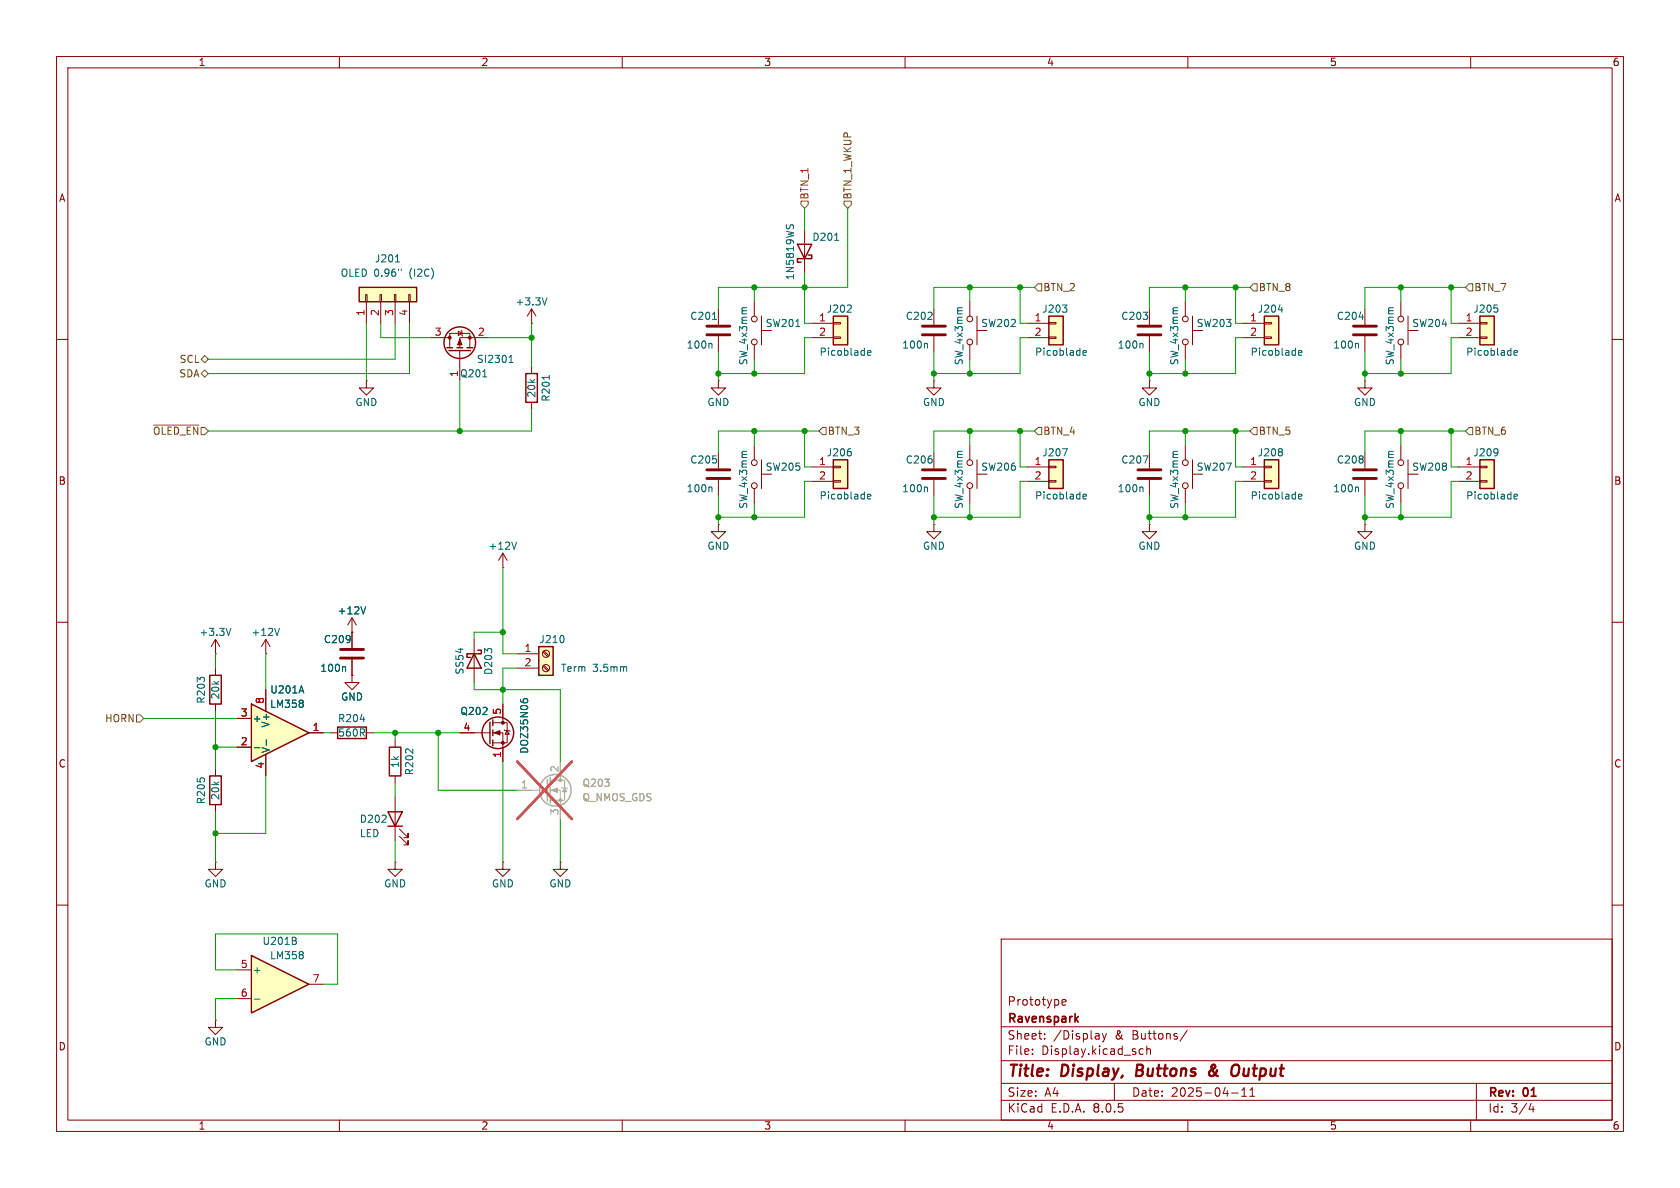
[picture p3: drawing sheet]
<svg xmlns="http://www.w3.org/2000/svg" width="297mm" height="210mm" viewBox="0 0 297 210" stroke-linecap="round" stroke-linejoin="round" font-family="sans-serif">
<g fill="none" stroke="#840000" stroke-width=".18">
<path d="M10 10h277v190h-277zM12 12h273v186h-273zM60 10v2M110 10v2M160 10v2M210 10v2M260 10v2M10 60h2M127 54.6v2.8M127 59.4v2.8M285 60h2M241.3 67.3v1.3h-1.3l1.3 1.3 1.3-1.3h-1.3"/>
<path d="M241.3 67.3h.1M247.6 78.7v2.6M165.1 92.7v1.3h-1.3l1.3 1.3 1.3-1.3h-1.3M165.1 92.7h.1M247.6 86.4v2.5M248.9 83.8h1.8M248.9 81.3v5.1M10 110h2M83.8 113v7.7M285 110h2M10 160h2M285 160h2"/>
<path d="M177 166h108v32h-108zM187.7 177.2l.8-.1-.1-.3-.4-.1-.3 .2 .1 .7h.6M60 198v2M110 198v2M160 198v2M177 194.5h108M177 191.5h108M177 187.5h108M177 181.5h108M182.5 186.3v.1M182.5 185.5v.1M184.7 183.6v.1"/>
<path d="M184.7 182.8v.1M194.9 182.7l.3 1M195.2 183.7l-.1 .4-.2 .1M195.6 182.7l-.4 1M197 191.5v3M201.4 186.1l.3 .3 .4-.1M202.1 185.5l-.4-.1-.3 .3M202.7 185.5l.3-.1 .3 .1 .1 .9M202.7 184.9v1.5M209.9 182.1l-1.3 2M210 198v2M217.7 193.2h1.2"/>
<path d="M219.5 193.8h.9M219.5 192.7l.5-.4v1.5M221 193.8h.8M221 192.7l.4-.4v1.5M260 198v2M261 191.5v6.5M270.7 195l-.4 1.1h.9M271 195.6v1"/>
<circle cx="247.7" cy="81.8" r=".51"/>
<circle cx="247.7" cy="85.9" r=".51"/>
</g>
<path d="M201.1 188.2l-.3 2h.8M214.7 188.8l-.7 .5a.52 .52 0 0 0-.2 .8 .52 .52 0 0 0 .9-.1M214.8 188.3l-.2-.1a.41 .41 0 0 0-.4 .5l.6 1.1M218.3 188.2l.6 .1a1.36 1.36 0 0 1-.5 1.9h-.3" fill="none" stroke="#840000" stroke-width=".4"/>
<path d="M190.6 179.7l-.5 .6M190.2 180.1l.4 .6" fill="none" stroke="#840000" stroke-width=".3"/>
<path d="M126 56.5h.7M125.7 60.7l.2 .2v.6M246.3 79.8h-.6l-.2 .2" fill="none" stroke="#006464" stroke-width=".18"/>
<path d="M125 59.2h4M125 57.7h4" fill="none" stroke="#840000" stroke-width=".51"/>
<path d="M83.8 115.6l1.3 2.5h-2.6zM84.5 114.9h.6v.7h-2.6v.6h.7" fill="none" stroke="#840000" stroke-width=".25"/>
<path d="M185.4 81.3h2.6v5.1h-2.6z" fill="#ffffc2"/>
<path d="M181.6 82.6h3.8M181.6 85.1h3.8M185.4 85h1.3v.2h-1.3zM185.4 82.4h1.3v.3h-1.3z" fill="none" stroke="#840000" stroke-width=".18"/>
<path d="M185.4 81.3h2.6v5.1h-2.6z" fill="none" stroke="#840000" stroke-width=".25"/>
<path d="M187.8 79.3h.9l-.6 1.3M191.5 87.8l.6-.1-.1-.3h-.4l-.1 .1v.6h.5" fill="none" stroke="#006464" stroke-width=".18"/>
<path d="M261.6 55.9h2.6v5.1h-2.6z" fill="#ffffc2"/>
<path d="M257.8 57.2h3.8M257.8 59.7h3.8M261.6 59.6h1.3v.2h-1.3zM261.6 57h1.3v.3h-1.3zM62.2 119.4v1.3h1.3l-1.3 1.2-1.2-1.2h1.2M62.2 119.4h.1M58.4 129.5h1.3M64.8 129.5h1.2" fill="none" stroke="#840000" stroke-width=".18"/>
<path d="M261.6 55.9h2.6v5.1h-2.6zM59.7 128.5h5.1v2.1h-5.1z" fill="none" stroke="#840000" stroke-width=".25"/>
<path d="M264.1 53.9h.7M264.7 54.5l.1 .1-.1 .5M267.7 62.4l.6-.1-.1-.3h-.4l-.1 .1v.6h.5M63.7 127.2h.8" fill="none" stroke="#006464" stroke-width=".18"/>
<path d="M63.5 50.8h10.2v2.5h-10.2z" fill="#ffffc2"/>
<path d="M64.6 52.1h.3v1.2h-.3zM64.8 53.3v3.9M67.2 52.1h.2v1.2h-.2zM67.3 53.3v3.9M69.7 52.1h.3v1.2h-.3zM69.8 53.3v3.9M72.3 52.1h.2v1.2h-.2zM72.4 53.3v3.9M64.8 67.3v1.3h-1.3l1.3 1.3 1.2-1.3h-1.2M64.8 67.3h.1" fill="none" stroke="#840000" stroke-width=".18"/>
<path d="M63.5 50.8h10.2v2.5h-10.2z" fill="none" stroke="#840000" stroke-width=".25"/>
<path d="M69.9 46.3h.7M70.9 47.6v.2" fill="none" stroke="#006464" stroke-width=".18"/>
<path d="M185.4 55.9h2.6v5.1h-2.6z" fill="#ffffc2"/>
<path d="M181.6 57.2h3.8M181.6 59.7h3.8M185.4 59.6h1.3v.2h-1.3zM185.4 57h1.3v.3h-1.3z" fill="none" stroke="#840000" stroke-width=".18"/>
<path d="M185.4 55.9h2.6v5.1h-2.6z" fill="none" stroke="#840000" stroke-width=".25"/>
<path d="M187.8 53.9h.8l-.4 .5M188.5 54.5l.1 .1-.1 .5M191.5 62.4l.6-.1-.1-.3h-.4l-.1 .1v.6h.5" fill="none" stroke="#006464" stroke-width=".18"/>
<path d="M44.4 168.9l10.2 5.1-10.2 5.1z" fill="#ffffc2"/>
<g fill="none" stroke="#840000" stroke-width=".25">
<path d="M79 61.5h1M79.4 62h3.8M80.8 61.5h1M82.5 61.5h1.1M93 66h2v5.1h-2zM68.8 132.1h2.1v5.1h-2.1zM44.4 168.9l10.2 5.1-10.2 5.1z"/>
<circle cx="81.3" cy="60.6" r="2.79"/>
</g>
<g fill="none" stroke="#840000" stroke-width=".18">
<path d="M76.2 59.7h3.3M81 58.5l.7 .4-.7 .4zM81.5 58.4l.2 .1v.8l.1 .1M86.4 59.7h-5.1v1.8M94 57.2h.1M94 54.6v2.6M94 54.6l-.8 1.3M94 54.6l.7 1.3M165.1 54.6v2.8M165.1 59.4v2.8M171.4 53.3v2.6M172.7 58.4h1.8"/>
<path d="M172.7 55.9v5.1M241.3 54.6v2.8M241.3 59.4v2.8M247.6 53.3v2.6M248.9 58.4h1.8M248.9 55.9v5.1M79.5 61.5v-2.6h3.6v2.6M81.3 62v5.3M94 64.8v1.2M94 71.1v1.3M127 67.3v1.3h-1.3l1.3 1.3 1.3-1.3h-1.3M127 67.3h.1"/>
<path d="M165.1 67.3v1.3h-1.3l1.3 1.3 1.3-1.3h-1.3M165.1 67.3h.1M171.4 61v2.5M247.6 61v2.5M165.1 80v2.8M165.1 84.8v2.8M241.3 92.7v1.3h-1.3l1.3 1.3 1.3-1.3h-1.3M241.3 92.7h.1M241.3 80v2.8M241.3 84.8v2.8M69.8 130.8v1.3M69.8 137.2v1.2"/>
<path d="M38.1 152.4v1.3h1.3l-1.3 1.2-1.3-1.2h1.3M38.1 152.4h.1M69.8 152.4v1.3h1.3l-1.3 1.2-1.2-1.2h1.2M69.8 152.4h.1M41.9 171.5h2.5M41.9 176.5h2.5M54.6 174h2.5M38.1 180.3v1.3h1.3l-1.3 1.3-1.3-1.3h1.3M38.1 180.3h.1"/>
<circle cx="171.5" cy="56.4" r=".51"/>
<circle cx="247.7" cy="56.4" r=".51"/>
<circle cx="171.5" cy="60.5" r=".51"/>
<circle cx="247.7" cy="60.5" r=".51"/>
</g>
<g fill="none" stroke="#006464" stroke-width=".18">
<path d="M96.7 52.6l-.4 1.3M170.1 54.4h-.6l-.2 .2M240.3 56h.7M246.3 54.4h-.6l-.2 .2M85.3 66.6h.8M90 64.1h.7M90 63.2l.4-.4v1.3M97.1 66.4v.7M163.8 60.7l.2 .2v.6M240 60.7l.2 .2v.6M163.8 86.1l.2 .2v.6M240 86.1l.2 .2v.6"/>
<path d="M45 176.6h.9M52.1 166.3l.3 .2-.1 .3-.1 .1M52.2 165.7l.1 .2-.1 .3M53.6 168.3v.3M53.6 168.9v.5"/>
</g>
<path d="M163.1 59.2h4M163.1 57.7h4M239.3 59.2h4M239.3 57.7h4M163.1 84.6h4M163.1 83.1h4M239.3 84.6h4M239.3 83.1h4" fill="none" stroke="#840000" stroke-width=".51"/>
<g fill="#840000" stroke="#840000" stroke-width=".18">
<path d="M81.3 59.9l.4 1.1h-.8z"/>
<circle cx="83.1" cy="59.7" r=".25"/>
<circle cx="79.5" cy="59.7" r=".25"/>
</g>
<path d="M261.6 81.3h2.6v5.1h-2.6z" fill="#ffffc2"/>
<g fill="none" stroke="#840000" stroke-width=".18">
<path d="M171.4 78.7v2.6M171.4 86.4v2.5M172.7 83.8h1.8M172.7 81.3v5.1M257.8 82.6h3.8M257.8 85.1h3.8M261.6 85h1.3v.2h-1.3zM261.6 82.4h1.3v.3h-1.3zM47 115.6h.1M47 113l-.8 1.3M47 113v2.6M47 113l.8 1.3"/>
<path d="M69.8 141v7.6M70.6 147.8l1.5 1.6v-.8v.8h-.7M70.6 146.6l1.5 1.5v-.8v.8h-.7"/>
<circle cx="171.5" cy="85.9" r=".51"/>
<circle cx="171.5" cy="81.8" r=".51"/>
</g>
<path d="M261.6 81.3h2.6v5.1h-2.6zM68.6 143.5h2.5l-1.3 2.6zM68.6 146.1h2.5" fill="none" stroke="#840000" stroke-width=".25"/>
<path d="M170.1 79.8h-.6l-.2 .2M264.7 79.4h.1a1.07 1.07 0 0 1-.2 1.1M264.8 79.9l-.1 .1M267.7 87.8l.6-.1-.1-.3h-.4l-.1 .1v.6h.5M49.4 111.1l-.4 1.2" fill="none" stroke="#006464" stroke-width=".18"/>
<path d="M44.4 124.5l10.2 5-10.2 5.1z" fill="#ffffc2"/>
<path d="M37.1 137.2h2v5h-2zM44.4 124.5l10.2 5-10.2 5.1z" fill="none" stroke="#840000" stroke-width=".25"/>
<path d="M38.1 135.9v1.3M41.9 132.1h2.5M41.9 127h2.5M47 121.9v3.8M47 133.4v3.8M54.6 129.5h2.5M38.1 142.2v1.3M88.9 152.4v1.3h1.3l-1.3 1.2-1.3-1.2h1.3M88.9 152.4h.1M99.1 152.4v1.3h1.2l-1.2 1.2-1.3-1.2h1.3M99.1 152.4h.1" fill="none" stroke="#840000" stroke-width=".18"/>
<path d="M45 132.2h.9M47.1 130.8v.9M53.3 121.2l.4 1.3M53.6 123.9v.3M53.6 124.4v.5" fill="none" stroke="#006464" stroke-width=".18"/>
<path d="M91.4 139.7h5.4M97.3 139.7h1.8v5.1M97.3 137.9h2.5v3.6h-2.5M99.1 134.6v3.3M99.3 139.2l.1 .1h.8l.1 .1M99.8 139.3l.4 .7h-.8z" fill="none" stroke="#a1a1a1" stroke-width=".18"/>
<g fill="none" stroke="#a1a1a1" stroke-width=".25">
<path d="M96.8 137.8v3.8M97.3 137.4v1M97.3 139.2v1M97.3 141v1"/>
<circle cx="98.2" cy="139.7" r="2.79"/>
</g>
<g fill="#a1a1a1" stroke="#a1a1a1" stroke-width=".18">
<path d="M97.5 139.7l1.1-.4v.8z"/>
<circle cx="99.1" cy="141.5" r=".25"/>
<circle cx="99.1" cy="137.9" r=".25"/>
</g>
<path d="M91.4 134.6l9.7 10.2M101.1 134.6l-9.7 10.2" fill="none" stroke="#e65255" stroke-width=".46"/>
<path d="M95.2 114.3h2.6v5.1h-2.6z" fill="#ffffc2"/>
<path d="M95.2 114.3h2.6v5.1h-2.6z" fill="none" stroke="#840000" stroke-width=".25"/>
<g fill="none" stroke="#840000" stroke-width=".18">
<path d="M203.2 67.3v1.3h-1.3l1.3 1.3 1.3-1.3h-1.3M203.2 67.3h.1M203.2 92.7v1.3h-1.3l1.3 1.3 1.3-1.3h-1.3M203.2 92.7h.1M203.2 80v2.8M203.2 84.8v2.8M91.4 115.6h3.8M91.4 118.1h3.8M96 117.8l.9 .8M96 115.2l.9 .9M96.2 117.6l.8 .8M96.2 115.1l.8 .8"/>
<circle cx="96.5" cy="118.1" r=".63"/>
<circle cx="96.5" cy="115.6" r=".63"/>
</g>
<path d="M201.9 86.1l.2 .2v.6M202.1 80.6h.8l-.5 1.3M99.6 112.5l.1 .3-.1 .7M110.6 117.8l.2 .2v.7" fill="none" stroke="#006464" stroke-width=".18"/>
<path d="M201.2 84.6h4M201.2 83.1h4" fill="none" stroke="#840000" stroke-width=".51"/>
<path d="M223.5 55.9h2.6v5.1h-2.6z" fill="#ffffc2"/>
<g fill="none" stroke="#840000" stroke-width=".18">
<path d="M203.2 54.6v2.8M203.2 59.4v2.8M209.5 53.3v2.6M210.8 58.4h1.8M210.8 55.9v5.1M219.7 57.2h3.8M219.7 59.7h3.8M223.5 59.6h1.3v.2h-1.3zM223.5 57h1.3v.3h-1.3zM209.5 61v2.5M209.5 78.7v2.6M209.5 86.4v2.5"/>
<path d="M210.8 81.3v5.1M210.8 83.8h1.8"/>
<circle cx="209.6" cy="56.4" r=".51"/>
<circle cx="209.6" cy="60.5" r=".51"/>
<circle cx="209.6" cy="81.8" r=".51"/>
<circle cx="209.6" cy="85.9" r=".51"/>
</g>
<path d="M223.5 55.9h2.6v5.1h-2.6z" fill="none" stroke="#840000" stroke-width=".25"/>
<path d="M208.2 54.4h-.6l-.2 .2M226 54.8h.8M201.9 60.7l.2 .2v.6M208.2 79.8h-.6l-.2 .2M229.6 62.4l.6-.1-.1-.3h-.4l-.1 .1v.6h.5" fill="none" stroke="#006464" stroke-width=".18"/>
<path d="M201.2 59.2h4M201.2 57.7h4" fill="none" stroke="#840000" stroke-width=".51"/>
<path d="M223.5 81.3h2.6v5.1h-2.6z" fill="#ffffc2"/>
<path d="M127 80v2.8M127 84.8v2.8M219.7 82.6h3.8M219.7 85.1h3.8M223.5 85h1.3v.2h-1.3zM223.5 82.4h1.3v.3h-1.3zM62.2 111.8v2.8M62.2 116.6v2.8" fill="none" stroke="#840000" stroke-width=".18"/>
<path d="M223.5 81.3h2.6v5.1h-2.6z" fill="none" stroke="#840000" stroke-width=".25"/>
<path d="M226.6 79.4l.1 .2-.1 .2M226.6 79.9l.1 .2-.1 .4M125.7 86.1l.2 .2v.6M229.6 87.8l.6-.1-.1-.3h-.4l-.1 .1v.6h.5M60.9 117.8l.2 .2v.7" fill="none" stroke="#006464" stroke-width=".18"/>
<path d="M125 84.6h4M125 83.1h4M60.2 116.3h4.1M60.2 114.8h4.1" fill="none" stroke="#840000" stroke-width=".51"/>
<path d="M147.3 81.3h2.6v5.1h-2.6z" fill="#ffffc2"/>
<path d="M143.5 82.6h3.8M143.5 85.1h3.8M147.3 85h1.3v.2h-1.3zM147.3 82.4h1.3v.3h-1.3z" fill="none" stroke="#840000" stroke-width=".18"/>
<path d="M147.3 81.3h2.6v5.1h-2.6z" fill="none" stroke="#840000" stroke-width=".25"/>
<path d="M150.4 79.9l.1 .1-.1 .5M153.4 87.8l.6-.1-.1-.3h-.4l-.1 .1v.6h.5" fill="none" stroke="#006464" stroke-width=".18"/>
<path d="M147.3 55.9h2.6v5.1h-2.6z" fill="#ffffc2"/>
<g fill="none" stroke="#840000" stroke-width=".18">
<path d="M133.3 53.3v2.6M134.6 58.4h1.8M134.6 55.9v5.1M142.2 40.6v7.7M143.5 57.2h3.8M143.5 59.7h3.8M147.3 59.6h1.3v.2h-1.3zM147.3 57h1.3v.3h-1.3zM133.3 61v2.5M133.3 78.7v2.6M88.9 97.8l-.8 1.3M88.9 97.8v2.5"/>
<path d="M88.9 97.8l.8 1.3M127 92.7v1.3h-1.3l1.3 1.3 1.3-1.3h-1.3M127 92.7h.1M133.3 86.4v2.5M134.6 81.3v5.1M134.6 83.8h1.8M38.1 115.6h.1M38.1 113l-.8 1.3M38.1 113v2.6M38.1 118.1v1.3M38.1 113l.8 1.3M62.2 111.8h.1"/>
<path d="M62.2 119.4h.1M62.2 109.2l-.7 1.3M62.2 109.2v5.4M62.2 116.6v2.8M62.2 109.2l.8 1.3M88.9 100.3h.1M38.1 124.5v1.2M41.9 132.1h2.5M41.9 127h2.5M47 121.9v3.8M47 133.4v3.8M54.6 129.5h2.5"/>
<path d="M81.3 129.5h5.3M87.1 129.5h1.8v5.1M87.1 127.8h2.6v3.5h-2.6M88.9 124.5v3.3M89.2 129l.1 .2h.7l.2 .1M89.7 129.2l.3 .6h-.7z"/>
<circle cx="133.4" cy="56.4" r=".51"/>
<circle cx="133.4" cy="60.5" r=".51"/>
<circle cx="133.4" cy="81.8" r=".51"/>
<circle cx="133.4" cy="85.9" r=".51"/>
</g>
<g fill="none" stroke="#840000" stroke-width=".25">
<path d="M141 43.2h2.5l-1.3 2.5zM142.9 45.1h.6v.6h-2.5v.7h.6M147.3 55.9h2.6v5.1h-2.6zM37.1 119.4h2v5.1h-2zM86.6 127.6v3.8M87.1 127.3v1M87.1 129v1M87.1 130.8v1"/>
<circle cx="88" cy="129.5" r="2.79"/>
</g>
<g fill="none" stroke="#006464" stroke-width=".18">
<path d="M139.1 39.7l-.1 .5M132 54.4h-.6l-.2 .2M139.6 40.2l.1-.4 .3-.1 .3 .3v.3M140.7 57.7h.7M147.6 42.5h.7M150.4 54l.1 .2v.3l-.8 .7h.8M132 79.8h-.6l-.2 .2M153.4 62.4l.6-.1-.1-.3h-.4l-.1 .1v.6h.5M91.3 95.8l-.4 1.3M40.8 111.1l-.4 1.2M60.9 117.8l.2 .2v.7M64.6 107.3l-.4 1.2"/>
<path d="M45 132.2h.9M47.1 130.8v.9M53.3 121.2l.4 1.3M53.6 123.9v.3M53.6 124.4v.5M92 123.6v.3M92.5 124l.1-.4 .1-.1 .5 .1 .1 .4"/>
</g>
<g fill="#840000" stroke="#840000" stroke-width=".18">
<path d="M87.4 129.5l1-.3v.7z"/>
<circle cx="88.9" cy="131.3" r=".25"/>
<circle cx="88.9" cy="127.8" r=".25"/>
</g>
<g fill="none" stroke="#725600" stroke-width=".18">
<path d="M141.6 35.6h1.3v.6l-.7 .6-.6-.6zM149.2 35.6h1.3v.6l-.6 .6-.7-.6zM183.5 50.2h.6v1.2h-.6l-.6-.6zM221.6 50.2h.6v1.2h-.6l-.6-.6zM259.7 50.2h.6v1.2h-.6l-.6-.6zM27.2 75.2h7.9M35.6 66l.6-.6 .6 .6-.6 .7zM36.2 62.9l.6 .6-.6 .6-.6-.6zM145.4 75.6h.6v1.2h-.6l-.6-.6zM183.5 75.6h.6v1.2h-.6l-.6-.6zM221.6 75.6h.6v1.2h-.6l-.6-.6zM259.7 75.6h.6v1.2h-.6l-.6-.6z"/>
<path d="M24.1 126.4h.7l.6 .6-.6 .6h-.7z"/>
</g>
<g fill="none" stroke="#009600" stroke-width=".18">
<path d="M142.2 36.8v3.8M149.9 36.8v14h-22.9v3.8M64.8 57.2v10.1M67.3 57.2v2.5h8.9M69.8 57.2v6.3h-33M72.4 57.2v8.8h-35.6M86.4 59.7h7.6M94 57.2v7.6M133.3 50.8v2.5M142.2 48.3v8.9h1.3M143.5 59.7h-1.3v6.3h-15.2M171.4 50.8v2.5"/>
<path d="M180.3 50.8v6.4h1.3M181.6 59.7h-1.3v6.3h-15.2M182.9 50.8h-17.8v3.8M209.5 50.8v2.5M218.4 50.8v6.4h1.3M219.7 59.7h-1.3v6.3h-15.2M221 50.8h-17.8v3.8M247.6 50.8v2.5M256.5 50.8v6.4h1.3M257.8 59.7h-1.3v6.3h-15.2M259.1 50.8h-17.8v3.8M81.3 67.3v8.9"/>
<path d="M94 72.4v3.8h-57.2M127 62.2v5.1M133.3 63.5v2.5M133.3 76.2v2.5M142.2 76.2v6.4h1.3M144.8 76.2h-17.8v3.8M165.1 62.2v5.1M171.4 63.5v2.5M171.4 76.2v2.5M180.3 76.2v6.4h1.3M182.9 76.2h-17.8v3.8M203.2 62.2v5.1"/>
<path d="M209.5 63.5v2.5M209.5 76.2v2.5M218.4 76.2v6.4h1.3M221 76.2h-17.8v3.8M241.3 62.2v5.1M247.6 63.5v2.5M247.6 76.2v2.5M256.5 76.2v6.4h1.3M259.1 76.2h-17.8v3.8M127 87.6v5.1M133.3 88.9v2.5M143.5 85.1h-1.3v6.3h-15.2"/>
<path d="M165.1 87.6v5.1M171.4 88.9v2.5M181.6 85.1h-1.3v6.3h-15.2M203.2 87.6v5.1M209.5 88.9v2.5M219.7 85.1h-1.3v6.3h-15.2M241.3 87.6v5.1M247.6 88.9v2.5M257.8 85.1h-1.3v6.3h-15.2M38.1 115.6v2.5M47 115.6v6.3M88.9 100.3v15.3h2.5"/>
<path d="M88.9 111.8h-5.1v1.2M91.4 118.1h-2.5v6.4M25.4 127h16.5M38.1 125.7v10.2M38.1 132.1h3.8M47 137.2v10.1h-8.9M57.1 129.5h1.3M66 129.5h15.3M69.8 129.5v1.3M69.8 138.4v2.6M77.5 129.5v10.2h13.9M83.8 120.7v1.2h15.3v12.7"/>
<path d="M88.9 134.6v17.8M38.1 143.5v8.9M69.8 148.6v3.8M99.1 144.8v7.6M41.9 176.5h-3.8v3.8M41.9 171.5h-3.8v-6.4h21.6v8.9h-2.6"/>
</g>
<path d="M91.4 139.7h2.6M99.1 134.6v2.6M99.1 142.2v2.6" fill="none" stroke="#a1a1a1" stroke-width=".18"/>
<path d="M91.4 134.6l9.7 10.2M101.1 134.6l-9.7 10.2" fill="none" stroke="#e65255" stroke-width=".46"/>
<g fill="#009600" stroke="#009600" stroke-width=".18">
<circle cx="133.3" cy="50.8" r=".46"/>
<circle cx="127" cy="66" r=".46"/>
<circle cx="81.3" cy="76.2" r=".46"/>
<circle cx="94" cy="59.7" r=".46"/>
<circle cx="247.6" cy="76.2" r=".46"/>
<circle cx="241.3" cy="66" r=".46"/>
<circle cx="247.6" cy="66" r=".46"/>
<circle cx="256.5" cy="76.2" r=".46"/>
<circle cx="247.6" cy="50.8" r=".46"/>
<circle cx="241.3" cy="91.4" r=".46"/>
<circle cx="247.6" cy="91.4" r=".46"/>
<circle cx="256.5" cy="50.8" r=".46"/>
<circle cx="171.4" cy="76.2" r=".46"/>
<circle cx="165.1" cy="66" r=".46"/>
<circle cx="171.4" cy="66" r=".46"/>
<circle cx="171.4" cy="50.8" r=".46"/>
<circle cx="180.3" cy="50.8" r=".46"/>
<circle cx="171.4" cy="91.4" r=".46"/>
<circle cx="165.1" cy="91.4" r=".46"/>
<circle cx="180.3" cy="76.2" r=".46"/>
<circle cx="69.8" cy="129.5" r=".46"/>
<circle cx="38.1" cy="147.3" r=".46"/>
<circle cx="38.1" cy="132.1" r=".46"/>
<circle cx="203.2" cy="66" r=".46"/>
<circle cx="209.5" cy="76.2" r=".46"/>
<circle cx="209.5" cy="66" r=".46"/>
<circle cx="218.4" cy="76.2" r=".46"/>
<circle cx="203.2" cy="91.4" r=".46"/>
<circle cx="209.5" cy="91.4" r=".46"/>
<circle cx="218.4" cy="50.8" r=".46"/>
<circle cx="209.5" cy="50.8" r=".46"/>
<circle cx="133.3" cy="76.2" r=".46"/>
<circle cx="142.2" cy="76.2" r=".46"/>
<circle cx="142.2" cy="50.8" r=".46"/>
<circle cx="133.3" cy="66" r=".46"/>
<circle cx="133.3" cy="91.4" r=".46"/>
<circle cx="127" cy="91.4" r=".46"/>
<circle cx="88.9" cy="111.8" r=".46"/>
<circle cx="77.5" cy="129.5" r=".46"/>
<circle cx="88.9" cy="121.9" r=".46"/>
</g>
<g font-size="2.8" fill="#840000">
<text x="178" y="190.9">Title:</text>
<text x="187.7" y="190.9">Display,</text>
<text x="201.7" y="190.9">Buttons</text>
<text x="215.4" y="190.9">&amp;</text>
<text x="220.2" y="190.9">Output</text>
</g>
<g font-size="2.1" fill="#840000">
<text x="178" y="178">Prototype</text>
<text x="178" y="184">Sheet:</text>
<text x="178" y="181.2">Ravenspark</text>
<text x="186.2" y="184">/Display</text>
<text x="197.2" y="184">&amp;</text>
<text x="200.3" y="184">Buttons/</text>
<text x="178" y="186.7">File:</text>
<text x="184.1" y="186.7">Display.kicad_sch</text>
<text x="178" y="196.9">KiCad</text>
<text x="178" y="194.1">Size:</text>
<text x="184.7" y="194.1">A4</text>
<text x="185.7" y="196.9">E.D.A.</text>
<text x="193.3" y="196.9">8.0.5</text>
<text x="200" y="194.1">Date:</text>
<text x="207" y="194.1">2025-04-11</text>
<text x="263" y="194.3">Rev:</text>
<text x="263" y="196.9">Id:</text>
<text x="267.1" y="196.9">3/4</text>
<text x="269.4" y="194.3">01</text>
</g>
<g font-size="1.8" fill="#840000">
<text x="35" y="11.9">1</text>
<text x="85" y="11.9">2</text>
<text x="135" y="11.9">3</text>
<text x="185" y="11.9">4</text>
<text x="235" y="11.9">5</text>
<text x="285" y="11.9">6</text>
<text x="10.3" y="35.9">A</text>
<text x="285.3" y="35.9">A</text>
<text x="10.3" y="85.9">B</text>
<text x="285.3" y="85.9">B</text>
<text x="10.3" y="135.9">C</text>
<text x="285.3" y="135.9">C</text>
<text x="10.3" y="185.9">D</text>
<text x="285.3" y="185.9">D</text>
<text x="35" y="199.9">1</text>
<text x="85" y="199.9">2</text>
<text x="135" y="199.9">3</text>
<text x="185" y="199.9">4</text>
<text x="235" y="199.9">5</text>
<text x="285" y="199.9">6</text>
</g>
<g font-size="1.8" fill="#725600">
<text x="143.1" y="35.4" transform="rotate(-90 143.1 35.4)">BTN_1</text>
<text x="150.7" y="35.4" transform="rotate(-90 150.7 35.4)">BTN_1_WKUP</text>
<text x="184.3" y="51.7">BTN_2</text>
<text x="222.4" y="51.7">BTN_8</text>
<text x="260.5" y="51.7">BTN_7</text>
<text x="31.7" y="64.4">SCL</text>
<text x="31.6" y="66.9">SDA</text>
<text x="26.9" y="77.1">~{OLED_EN}</text>
<text x="146.2" y="77.1">BTN_3</text>
<text x="184.3" y="77.1">BTN_4</text>
<text x="222.4" y="77.1">BTN_5</text>
<text x="260.5" y="77.1">BTN_6</text>
<text x="18.5" y="127.9">HORN</text>
</g>
<g font-size="1.8" fill="#006464">
<text x="66.2" y="46.6">J201</text>
<text x="143.5" y="42.8">D201</text>
<text x="60.1" y="49.1">OLED 0.96&quot;</text>
<text x="72.5" y="49.1">(I2C)</text>
<text x="140.6" y="49.6" transform="rotate(-90 140.6 49.6)">1N5819WS</text>
<text x="91" y="54.2">+3.3V</text>
<text x="121.9" y="56.7">C201</text>
<text x="135.3" y="58">SW201</text>
<text x="146.1" y="55.5">J202</text>
<text x="160" y="56.7">C202</text>
<text x="173.4" y="58">SW202</text>
<text x="184.2" y="55.5">J203</text>
<text x="198.1" y="56.7">C203</text>
<text x="211.5" y="58">SW203</text>
<text x="222.3" y="55.5">J204</text>
<text x="236.2" y="56.7">C204</text>
<text x="249.6" y="58">SW204</text>
<text x="260.4" y="55.5">J205</text>
<text x="84.2" y="64.4">SI2301</text>
<text x="121.3" y="61.8">100n</text>
<text x="132.3" y="64.7" transform="rotate(-90 132.3 64.7)">SW_4x3mm</text>
<text x="144.8" y="63.1">Picoblade</text>
<text x="159.4" y="61.8">100n</text>
<text x="170.4" y="64.7" transform="rotate(-90 170.4 64.7)">SW_4x3mm</text>
<text x="182.9" y="63.1">Picoblade</text>
<text x="197.5" y="61.8">100n</text>
<text x="208.5" y="64.7" transform="rotate(-90 208.5 64.7)">SW_4x3mm</text>
<text x="221" y="63.1">Picoblade</text>
<text x="235.6" y="61.8">100n</text>
<text x="246.6" y="64.7" transform="rotate(-90 246.6 64.7)">SW_4x3mm</text>
<text x="259.1" y="63.1">Picoblade</text>
<text x="62.7" y="72">GND</text>
<text x="81" y="66.7" transform="rotate(-90 81 66.7)">1</text>
<text x="81.2" y="66.9">Q201</text>
<text x="94.8" y="70.4" transform="rotate(-90 94.8 70.4)">20k</text>
<text x="97.4" y="71.1" transform="rotate(-90 97.4 71.1)">R201</text>
<text x="125" y="72">GND</text>
<text x="163.1" y="72">GND</text>
<text x="201.2" y="72">GND</text>
<text x="239.3" y="72">GND</text>
<text x="121.9" y="82.1">C205</text>
<text x="135.3" y="83.4">SW205</text>
<text x="146.1" y="80.9">J206</text>
<text x="160" y="82.1">C206</text>
<text x="173.4" y="83.4">SW206</text>
<text x="184.2" y="80.9">J207</text>
<text x="198.1" y="82.1">C207</text>
<text x="211.5" y="83.4">SW207</text>
<text x="222.3" y="80.9">J208</text>
<text x="236.2" y="82.1">C208</text>
<text x="249.6" y="83.4">SW208</text>
<text x="260.4" y="80.9">J209</text>
<text x="121.3" y="87.2">100n</text>
<text x="144.8" y="88.5">Picoblade</text>
<text x="159.4" y="87.2">100n</text>
<text x="182.9" y="88.5">Picoblade</text>
<text x="197.5" y="87.2">100n</text>
<text x="221" y="88.5">Picoblade</text>
<text x="235.6" y="87.2">100n</text>
<text x="259.1" y="88.5">Picoblade</text>
<text x="132.3" y="90.1" transform="rotate(-90 132.3 90.1)">SW_4x3mm</text>
<text x="170.4" y="90.1" transform="rotate(-90 170.4 90.1)">SW_4x3mm</text>
<text x="208.5" y="90.1" transform="rotate(-90 208.5 90.1)">SW_4x3mm</text>
<text x="246.6" y="90.1" transform="rotate(-90 246.6 90.1)">SW_4x3mm</text>
<text x="86.3" y="97.4">+12V</text>
<text x="125" y="97.4">GND</text>
<text x="163.1" y="97.4">GND</text>
<text x="201.2" y="97.4">GND</text>
<text x="239.3" y="97.4">GND</text>
<text x="35.2" y="112.6">+3.3V</text>
<text x="44.3" y="112.6">+12V</text>
<text x="57.2" y="113.9">C209</text>
<text x="59.6" y="108.8">+12V</text>
<text x="95.3" y="113.9">J210</text>
<text x="56.5" y="119">100n</text>
<text x="82.1" y="119.4" transform="rotate(-90 82.1 119.4)">SS54</text>
<text x="87.2" y="119.4" transform="rotate(-90 87.2 119.4)">D203</text>
<text x="99.1" y="119">Term</text>
<text x="104.8" y="119">3.5mm</text>
<text x="36.4" y="124.5" transform="rotate(-90 36.4 124.5)">R203</text>
<text x="39" y="123.7" transform="rotate(-90 39 123.7)">20k</text>
<text x="47.6" y="125.3">LM358</text>
<text x="47.7" y="122.8">U201A</text>
<text x="60.2" y="124.1">GND</text>
<text x="44.6" y="127.9">+</text>
<text x="47.9" y="128.7" transform="rotate(-90 47.9 128.7)">V+</text>
<text x="59.7" y="127.9">R204</text>
<text x="59.7" y="130.4">560R</text>
<text x="81.3" y="126.6">Q202</text>
<text x="47.9" y="133.2" transform="rotate(-90 47.9 133.2)">V-</text>
<text x="70.7" y="135.8" transform="rotate(-90 70.7 135.8)">1k</text>
<text x="73.3" y="137.2" transform="rotate(-90 73.3 137.2)">R202</text>
<text x="93.6" y="133.3" transform="rotate(-90 93.6 133.3)">DOZ35N06</text>
<text x="36.4" y="142.3" transform="rotate(-90 36.4 142.3)">R205</text>
<text x="39" y="141.5" transform="rotate(-90 39 141.5)">20k</text>
<text x="63.5" y="145.6">D202</text>
<text x="63.5" y="148.2">LED</text>
<text x="36.1" y="157.1">GND</text>
<text x="67.8" y="157.1">GND</text>
<text x="86.9" y="157.1">GND</text>
<text x="97" y="157.1">GND</text>
<text x="46.3" y="167.2">U201B</text>
<text x="44.6" y="172.3">+</text>
<text x="47.6" y="169.8">LM358</text>
<text x="36.1" y="185">GND</text>
</g>
<g font-size="1.8" fill="#a90000">
<text x="64.5" y="56" transform="rotate(-90 64.5 56)">1</text>
<text x="67.1" y="56" transform="rotate(-90 67.1 56)">2</text>
<text x="69.6" y="56" transform="rotate(-90 69.6 56)">3</text>
<text x="72.1" y="56" transform="rotate(-90 72.1 56)">4</text>
<text x="76.8" y="59.4">3</text>
<text x="84.4" y="59.4">2</text>
<text x="144.7" y="56.9">1</text>
<text x="144.7" y="59.4">2</text>
<text x="182.8" y="56.9">1</text>
<text x="182.8" y="59.4">2</text>
<text x="220.9" y="56.9">1</text>
<text x="220.9" y="59.4">2</text>
<text x="259" y="56.9">1</text>
<text x="259" y="59.4">2</text>
<text x="144.7" y="82.3">1</text>
<text x="182.8" y="82.3">1</text>
<text x="220.9" y="82.3">1</text>
<text x="259" y="82.3">1</text>
<text x="144.7" y="84.8">2</text>
<text x="182.8" y="84.8">2</text>
<text x="220.9" y="84.8">2</text>
<text x="259" y="84.8">2</text>
<text x="92.6" y="115.3">1</text>
<text x="92.6" y="117.9">2</text>
<text x="46.7" y="124.5" transform="rotate(-90 46.7 124.5)">8</text>
<text x="42.5" y="131.8">2</text>
<text x="42.5" y="126.7">3</text>
<text x="55.2" y="129.3">1</text>
<text x="81.8" y="129.3">4</text>
<text x="88.6" y="126.4" transform="rotate(-90 88.6 126.4)">5</text>
<text x="46.7" y="136" transform="rotate(-90 46.7 136)">4</text>
<text x="88.6" y="134.1" transform="rotate(-90 88.6 134.1)">1</text>
<text x="42.5" y="171.2">5</text>
<text x="55.2" y="173.7">7</text>
<text x="42.5" y="176.3">6</text>
</g>
<g font-size="1.8" fill="#aaa">
<text x="98.8" y="136.6" transform="rotate(-90 98.8 136.6)">2</text>
<text x="92" y="139.4">1</text>
<text x="98.8" y="144.2" transform="rotate(-90 98.8 144.2)">3</text>
</g>
<g font-size="1.8" fill="#989898">
<text x="102.9" y="141.8">Q_NMOS_GDS</text>
<text x="102.9" y="139.3">Q203</text>
</g>
</svg>
